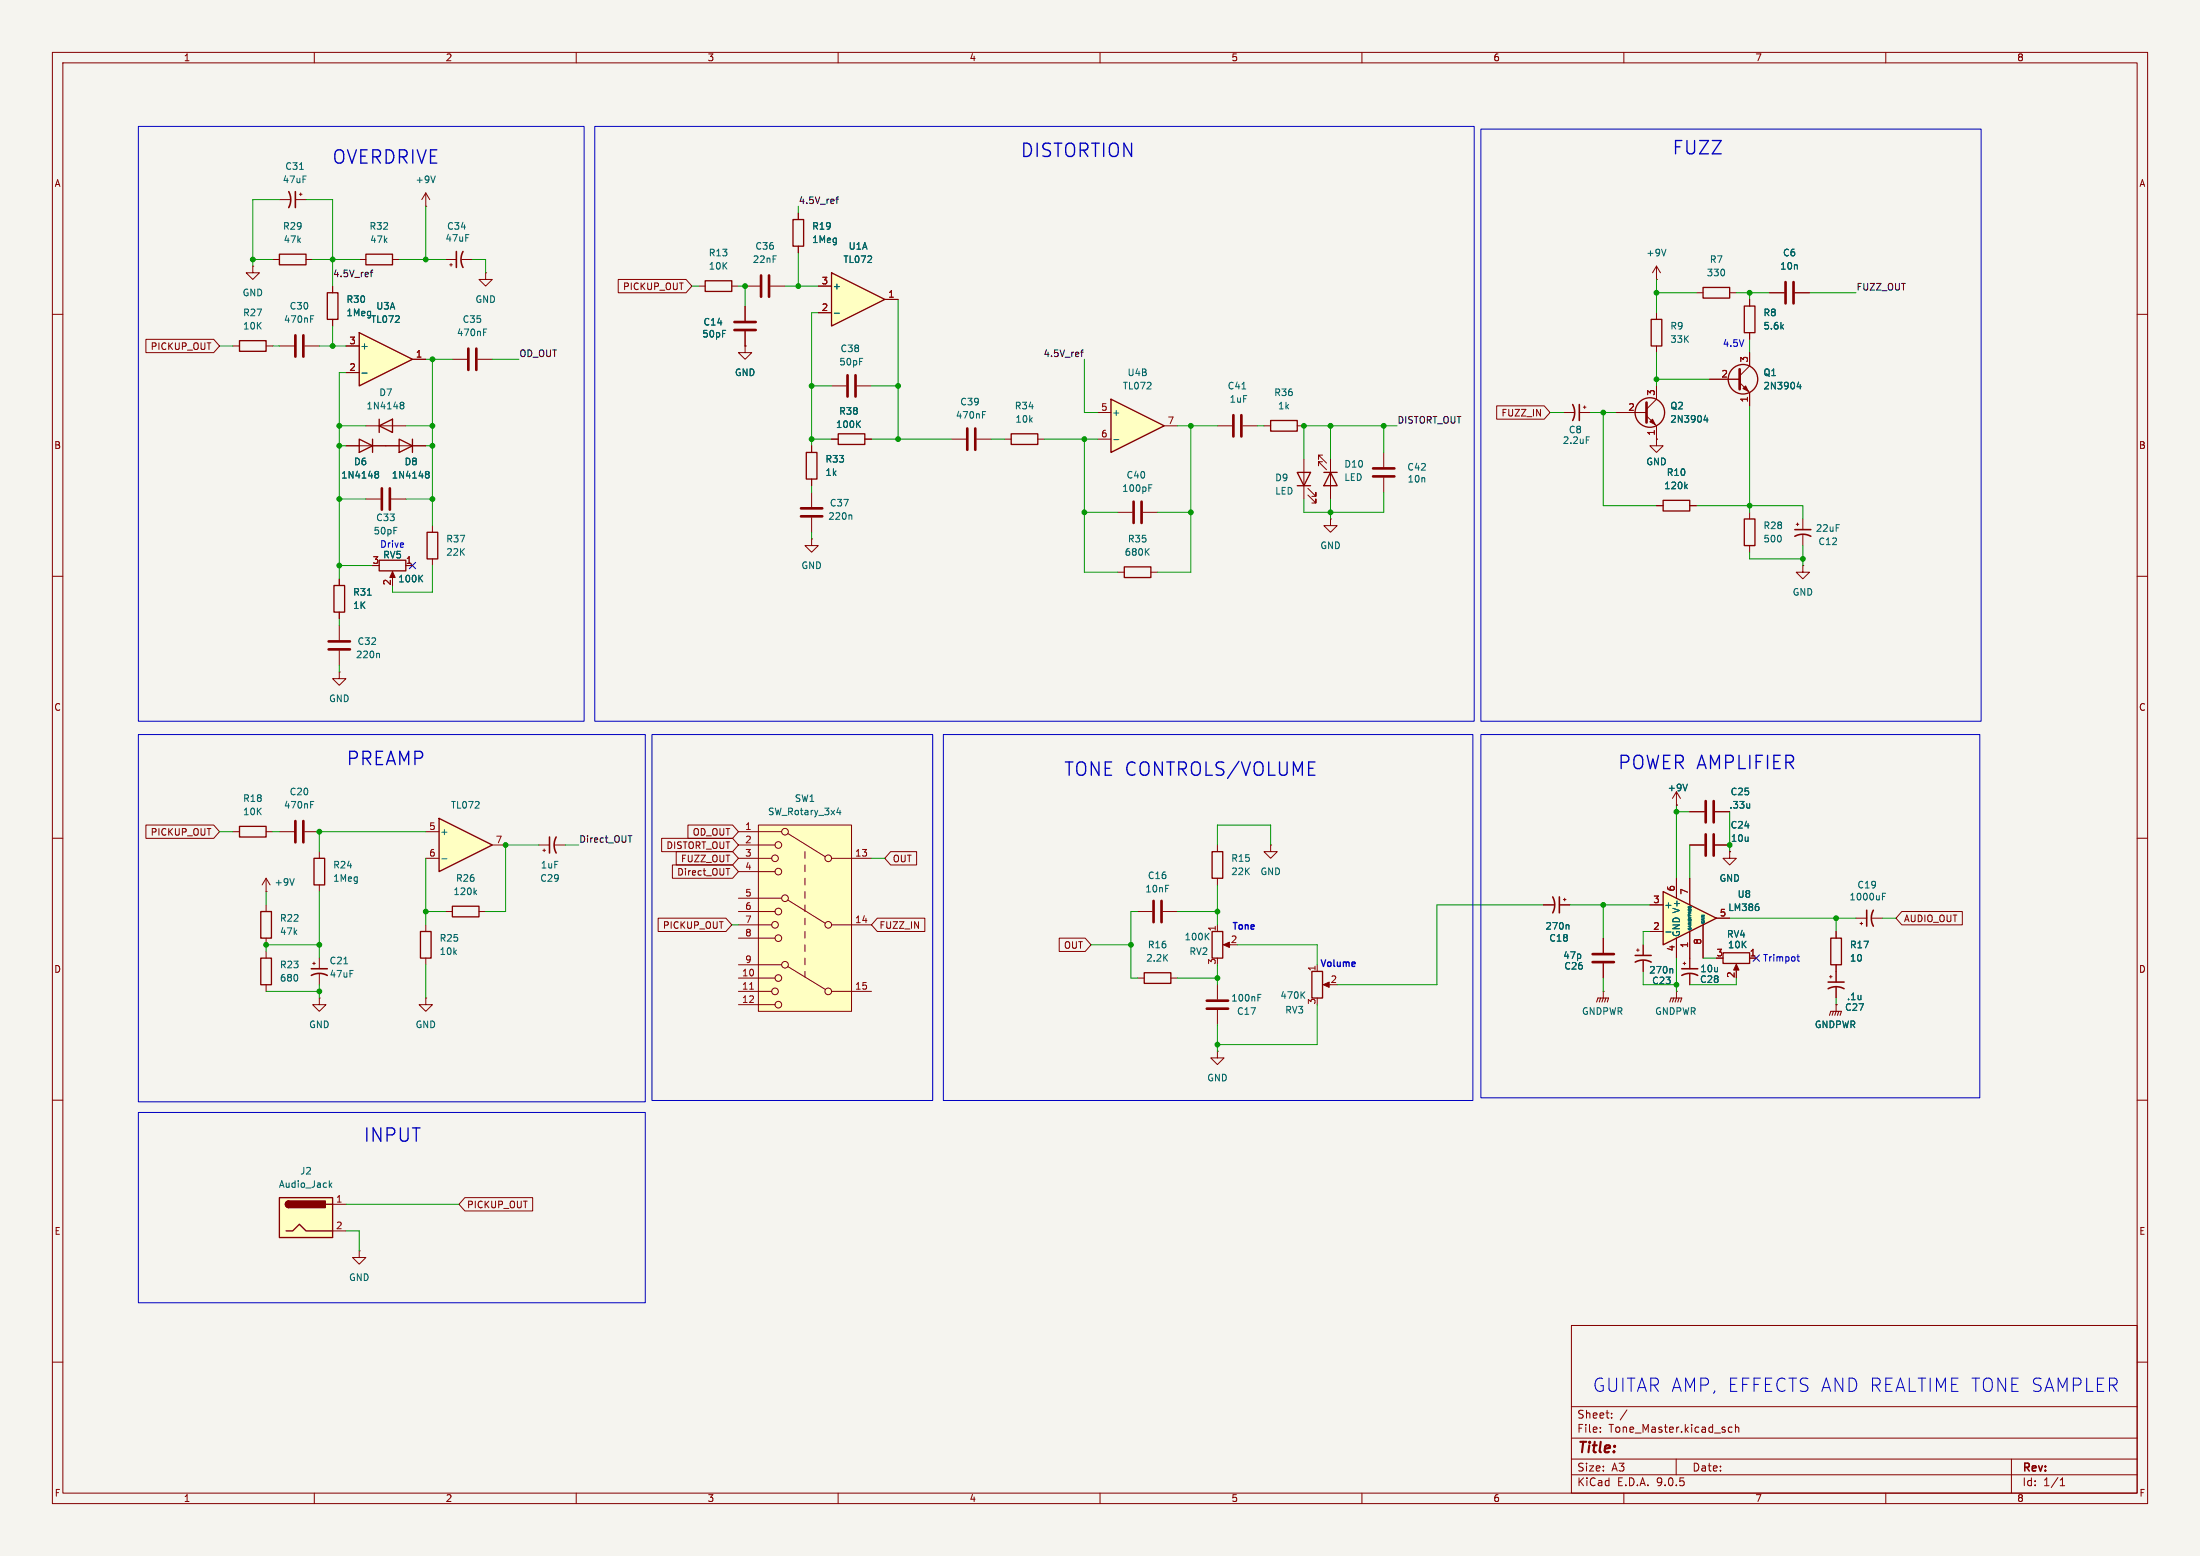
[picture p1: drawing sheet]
<svg xmlns="http://www.w3.org/2000/svg" width="420mm" height="297mm" viewBox="0 0 420 297" stroke-linecap="round" stroke-linejoin="round" font-family="sans-serif">
<path d="M0 0h420v297h-420z" fill="#f5f4ef" stroke="#f5f4ef" stroke-width=".19"/>
<g fill="none" stroke="#840000" stroke-width=".19">
<path d="M10 10h400v277h-400zM12 12h396v273h-396zM60 10v2M110 10v2M160 10v2M210 10v2M260 10v2M310 10v2M360 10v2M10 60h2M44.4 66h1.3M50.8 66h1.3"/>
<path d="M158.7 73.7h2.8M163.6 73.7h2.8M408 60h2M66 85.1h15.3M69.8 95.3h2.8M69.8 81.3h7.7M74.7 95.3h2.8M158.7 83.8h1.3M165.1 83.8h1.3M181.6 83.8h2.8M186.4 83.8h2.8M10 110h2"/>
<path d="M64.8 119.4v2.8M82.5 100.3v1.3M82.5 106.7v1.3M408 110h2M64.8 124.2v2.8M10 160h2M408 160h2M294.6 172.7h2.1M297.7 172.7h2M298.4 171.7h.6M298.7 171.5v.5M306.1 179.1v2.8"/>
<path d="M81.3 190.5v1.3h1.2l-1.2 1.2-1.3-1.2h1.3M81.3 190.5h.1M306.1 189.2h.1M306.1 183.9v2.8M306.1 189.2v1.3M312.4 181.4h.5M312.7 181.1v.5M313.7 180.3v2.1M313.7 183.4v2M320 189.2h.1M320 189.2v1.3M321.3 183.9h.5"/>
<path d="M321.6 183.6v.6M322.6 182.9v2M322.6 185.9v2.1M331.5 184.4v1M334 182.9h1.3M350.5 191.8h.1M350.5 191.8v1.2M10 210h2M408 210h2M300 253h108v32h-108zM10 260h2M300 278.5h108"/>
<path d="M300 274.5h108M300 268.5h108M305.5 273.2v.2M305.5 272.5v.1M307.7 270.5v.2M307.7 269.8v.1M310.6 269.1l-1.3 1.9M320 278.5v3M330.7 272.5l-.5-.1-.3 .3 .2 .6h.6M331.3 272.5l.2-.1 .4 .1v.9M331.3 271.9v1.5M384 278.5v6.5"/>
<path d="M408 260h2M60 285v2M110 285v2M160 285v2M210 285v2M260 285v2M300 281.5h108M310 285v2M360 285v2M393.3 283.6h.9M393.3 282.5l.4-.4v1.5"/>
</g>
<path d="M304.8 191.3l.3-.8h2l-.3 .8M305.6 190.5l-.3 .8M306.1 190.5l-.3 .8M306.6 190.5l-.3 .8M318.8 191.3l.2-.8h2.1l-.3 .8M319.5 190.5l-.2 .8M320 190.5l-.2 .8M320.5 190.5l-.2 .8M349.2 193.8l.3-.8h2l-.2 .8M350 193l-.2 .8M350.5 193l-.2 .8M351 193l-.2 .8" fill="none" stroke="#840000" stroke-width=".2"/>
<path d="M161.8 71.6v4.1M163.3 71.6v4.1M72.9 93.2v4.1M74.4 93.2v4.1M184.7 81.8v4.1M186.2 81.8v4.1M62.7 124h4.1M62.7 122.4h4.1M304 183.6h4.1M304 182.1h4.1" fill="none" stroke="#840000" stroke-width=".51"/>
<path d="M45.7 65h5.1v2.1h-5.1zM68.6 83.8l2.5 1.3-2.5 1.3zM71.1 83.8v2.6M72.4 81.3l2.5-1.3v2.6zM72.4 80v2.6M76.2 83.8l2.5 1.3-2.5 1.3zM78.7 83.8v2.6M160 82.8h5.1v2h-5.1zM81.5 101.6h2.1v5.1h-2.1zM328.9 181.9h5.1v2h-5.1z" fill="none" stroke="#840000" stroke-width=".25"/>
<g fill="none" stroke="#006464" stroke-width=".19">
<path d="M76.5 77.3h.1M76.5 76.8h.4l.1 .1 .1 .2-.2 .2M76.6 77.3h.3M76.6 77.3l-.1 .1M76.9 77.3l.2 .3-.1 .3-.1 .1h-.4M187.6 79.2h.4M187.6 78.6h.6M71.7 90.5h.1M71.7 90h.3l.2 .1 .1 .2-.3 .2M71.8 90.5h.2M71.8 90.5l-.1 .1M72 90.5l.3 .3-.1 .3-.2 .2-.3-.1"/>
<path d="M81.3 90h.4l.2 .1v.2l-.2 .2M81.3 90.5h.1M81.4 90.5h.3M81.4 90.5l-.1 .1M81.7 90.5l.2 .3v.3l-.2 .2-.4-.1M163.7 80.9l.6 .7M164.3 80.3l-.8 .8M72.3 124.7l.1 .2v.6M299.3 176.5l.2 .2v.7M319.2 184.9l.1 .2v.6"/>
</g>
<path d="M331.5 184l.5 1.2h-1z" fill="#840000" stroke="#840000" stroke-width=".19"/>
<path d="M296.4 171.2a3.2 3.2 0 0 1 0 3M297.7 171.2v3M312.2 183.6a3.2 3.2 0 0 1 3 0M312.2 182.4h3M321.1 186.2a3.2 3.2 0 0 1 3 0M321.1 184.9h3" fill="none" stroke="#840000" stroke-width=".3"/>
<path d="M212.1 76.2l10.1 5.1-10.1 5.1z" fill="#ffffc2"/>
<path d="M212.1 76.2l10.1 5.1-10.1 5.1zM193 82.8h5.1v2h-5.1z" fill="none" stroke="#840000" stroke-width=".25"/>
<path d="M209.5 78.7h2.6M191.8 83.8h1.2M198.1 83.8h1.3M209.5 83.8h2.6M222.2 81.3h2.6M322.6 161.3h2.8M327.4 161.3h2.8M330.2 162.6v1.2h1.3l-1.3 1.3-1.3-1.3h1.3M330.2 162.6h.1" fill="none" stroke="#840000" stroke-width=".19"/>
<path d="M212.6 83.9h1" fill="none" stroke="#006464" stroke-width=".19"/>
<path d="M325.6 159.3v4M327.2 159.3v4" fill="none" stroke="#840000" stroke-width=".51"/>
<path d="M317.5 170.2l10.2 5.1-10.2 5z" fill="#ffffc2"/>
<path d="M134.6 53.6h5.1v2h-5.1zM242.6 80.3h5v2h-5zM214.6 108.2h5.1v2h-5.1zM317.5 170.2l10.2 5.1-10.2 5z" fill="none" stroke="#840000" stroke-width=".25"/>
<g fill="none" stroke="#840000" stroke-width=".19">
<path d="M133.3 54.6h1.3M139.7 54.6h1.3M213.4 97.8h2.8M218.2 97.8h2.8M241.3 81.3h1.3M247.6 81.3h1.3M213.4 109.2h1.2M219.7 109.2h1.3M315 172.7h2.5M315 177.8h2.5M320 167.6v3.9M320 179.1v3.8"/>
<path d="M322.6 167.6v5.1M322.6 177.8v5.1M325.1 176.5v6.4M327.7 175.3h2.5M232.4 200.7v1.2h1.3l-1.3 1.3-1.3-1.3h1.3M232.4 200.7h.1"/>
</g>
<path d="M219.3 93.1h.4M219.3 92.5h.6M218.8 105.3l.6 .7M219.4 104.7l-.7 .7M318 177.9h1M335.7 173.1v.6" fill="none" stroke="#006464" stroke-width=".19"/>
<path d="M216.4 95.8v4M217.9 95.8v4" fill="none" stroke="#840000" stroke-width=".51"/>
<path d="M83.8 156.2l10.2 5.1-10.2 5.1z" fill="#ffffc2"/>
<path d="M83.8 156.2l10.2 5.1-10.2 5.1z" fill="none" stroke="#840000" stroke-width=".25"/>
<path d="M86.4 68.6h2.8M91.2 68.6h2.8M81.3 158.8h2.5M81.3 163.8h2.5M94 161.3h2.5M102.9 161.3h2M103.6 162.3h.5M103.9 162.1v.5M105.9 161.3h2" fill="none" stroke="#840000" stroke-width=".19"/>
<path d="M92.3 63.4h.4M92.3 62.8h.6M84.3 163.9h1" fill="none" stroke="#006464" stroke-width=".19"/>
<path d="M104.9 159.8v3M106.2 159.8a3.2 3.2 0 0 0 0 3" fill="none" stroke="#840000" stroke-width=".3"/>
<path d="M89.4 66.5v4.1M90.9 66.5v4.1" fill="none" stroke="#840000" stroke-width=".51"/>
<path d="M68.6 63.5l10.1 5.1-10.1 5.1z" fill="#ffffc2"/>
<path d="M68.6 63.5l10.1 5.1-10.1 5.1zM153.9 86.4h2.1v5h-2.1zM252.7 90.2h2.6M254 90.2l1.3 2.5h-2.6zM63.8 111.8h2v5h-2zM72.4 106.9h5.1v2.1h-5.1zM218.4 185.7h5.1v2h-5.1zM250.4 185.4h2.1v5.1h-2.1z" fill="none" stroke="#840000" stroke-width=".25"/>
<g fill="none" stroke="#840000" stroke-width=".19">
<path d="M48.3 50.8v1.3h1.2l-1.2 1.2-1.3-1.2h1.3M48.3 50.8h.1M142.2 58.4v2.8M142.2 54.6h2.8M147.1 54.6h2.8M66 66h2.6M66 71.1h2.6M78.7 68.6h2.6M142.2 66v1.3h1.3l-1.3 1.3-1.2-1.3h1.2M142.2 66h.1M142.2 63.2v2.8M154.9 85.1v1.3"/>
<path d="M154.9 91.4v1.3M154.9 94v2.8M154.9 98.8v2.8M252.5 86.9h-.8v.7v-.7l1.5 1.5M252.5 88.1h-.8v.8v-.8l1.5 1.6M254 87.6v7.7M64.8 110.5v1.3M64.8 116.8v1.3M74.9 109.5v1M77.5 108h1.2M154.9 102.9v1.2h1.3l-1.3 1.3-1.2-1.3h1.2M154.9 102.9h.1"/>
<path d="M64.8 128.3v1.2h1.2l-1.2 1.3-1.3-1.3h1.3M64.8 128.3h.1M217.2 174h2.8M222 174h2.8M242.6 161.3v1.3h1.2l-1.2 1.2-1.3-1.2h1.3M242.6 161.3h.1M217.2 186.7h1.2M223.5 186.7h1.3M232.4 188v2.8M232.4 192.8v2.8M253 188h1"/>
</g>
<path d="M69.1 71.2h1M162.4 98.3l.2 .2v.6M70.1 113.6h.8M80.1 110.3l.6 .8M80.7 109.8l-.7 .7M240.1 190.4h.5M240.1 189.8h.6M248.6 189.8l.5 .8M249.1 189.3l-.7 .7" fill="none" stroke="#006464" stroke-width=".19"/>
<path d="M145.3 52.6v4M146.8 52.6v4M140.2 61.5h4.1M140.2 63h4.1M152.9 97h4.1M152.9 98.6h4.1M220.2 172v4M221.7 172v4M230.4 192.5h4M230.4 191h4" fill="none" stroke="#840000" stroke-width=".51"/>
<g fill="#840000" stroke="#840000" stroke-width=".19">
<path d="M74.9 109.1l.5 1.1h-1z"/>
<path d="M252.6 188l1.1-.5v1z"/>
</g>
<path d="M158.7 52.1l10.2 5.1-10.2 5z" fill="#ffffc2"/>
<path d="M69.8 48.5h5.1v2h-5.1zM151.4 41.9h2v5.1h-2zM158.7 52.1l10.2 5.1-10.2 5zM231.4 177.8h2v5.1h-2zM231.4 162.6h2v5h-2z" fill="none" stroke="#840000" stroke-width=".25"/>
<g fill="none" stroke="#840000" stroke-width=".19">
<path d="M81.3 39.4h.1M81.3 36.8l-.8 1.3M81.3 36.8l.7 1.3M81.3 36.8v2.6M68.6 49.5h1.2M74.9 49.5h1.3M152.4 40.6v1.3M152.4 47v1.3M156.2 54.6h2.5M156.2 59.7h2.5M168.9 57.2h2.5M320 153.7h.1"/>
<path d="M320 151.1l-.7 1.3M320 151.1l.8 1.3M320 151.1v2.6M232.4 161.3v1.3M232.4 167.6v1.3M232.4 176.5v1.3M61 190.5v1.3h1.2l-1.2 1.2-1.3-1.2h1.3M61 190.5h.1M233.9 180.3h1"/>
</g>
<path d="M83.1 33.6l-.4 1.3M159.3 59.8h.9M322.1 149.7l-.4 1.2M230.3 178.7l.5 .7M230.8 178.1l-.7 .8" fill="none" stroke="#006464" stroke-width=".19"/>
<path d="M233.6 180.3l1.1-.5v1z" fill="#840000" stroke="#840000" stroke-width=".19"/>
<path d="M144.8 157.5h17.8v35.5h-17.8z" fill="#ffffc2"/>
<g fill="none" stroke="#840000" stroke-width=".19">
<path d="M52.1 49.5h1.2M58.4 49.5h1.3M316.2 59.7v1.3M337.8 55.9h2.8M342.6 55.9h2.8M53.3 66h2.8M58.2 66h2.8M308.6 78.7h5.7M314.3 79.4l1.9 1.9v2.5M316.2 66v1.3M316.2 73.7v2.5l-1.9 1.9M254 99.1v1.2h1.3l-1.3 1.3-1.3-1.3h1.3"/>
<path d="M254 99.1h.1M264.2 86.4v2.8M264.2 91.2v2.8M343.2 99.8v.5M344.2 99.1v2M342.9 100.1h.5M344.2 108v1.2h1.2l-1.2 1.3-1.3-1.3h1.3M344.2 108h.1M344.2 102.1v2M44.4 158.8h1.3M50.8 158.8h1.3M53.3 158.8h2.8"/>
<path d="M58.2 158.8h2.8M141 158.8h8.2M144.8 157.5h17.8v35.5h-17.8zM150.4 159.1l7.1 4.4M50.8 170.2h.1M50.8 167.6v2.6M50.8 172.7v1.3M50.8 179.1v1.2M50.8 167.6l-.8 1.3M50.8 167.6l.8 1.3M61 162.6v1.2M61 168.9v1.3"/>
<path d="M81.3 176.5v1.3M85.1 174h1.3M91.4 174h1.3M141 171.5h8.2M141 161.3h7M141 166.4h7M141 174h7M141 179.1h7M141 163.8h6.3M141 176.5h6.3M150.4 171.8l7.1 4.4M153.7 162.6v1.2"/>
<path d="M153.7 165.1v1.3M153.7 167.6v1.3M153.7 170.2v1.3M153.7 172.7v1.3M153.7 175.3v1.2M153.7 177.8v1.3M158.7 163.8h7.7M158.7 176.5h7.7M350.5 177.8v1.3M354.3 175.3h2.1M355.1 176.3h.5M355.3 176v.5"/>
<path d="M357.4 175.3h2M50.8 181.6v1.3M50.8 188v1.2M59.7 183.9h.5M59.9 183.6v.6M61 182.9v2M61 185.9v2.1M81.3 182.9v1.3M141 184.2h8.2M141 186.7h7M141 191.8h7M141 189.2h6.3"/>
<path d="M150.4 184.5l7.2 4.4M153.7 180.3v1.3M153.7 182.9v1.3M153.7 185.4v1.1M158.7 189.2h7.7M349.2 186.4h.6M349.5 186.2v.5M350.5 184.2v3.3M350.5 188.5v2"/>
<circle cx="149.9" cy="158.7" r=".63"/>
<circle cx="148" cy="163.8" r=".63"/>
<circle cx="148" cy="176.5" r=".63"/>
<circle cx="148.6" cy="161.3" r=".63"/>
<circle cx="148.6" cy="174" r=".63"/>
<circle cx="148.6" cy="166.4" r=".63"/>
<circle cx="148.6" cy="179.1" r=".63"/>
<circle cx="149.9" cy="171.4" r=".63"/>
<circle cx="158.1" cy="163.8" r=".63"/>
<circle cx="158.1" cy="176.5" r=".63"/>
<circle cx="148" cy="189.2" r=".63"/>
<circle cx="148.6" cy="186.7" r=".63"/>
<circle cx="148.6" cy="191.8" r=".63"/>
<circle cx="149.9" cy="184.1" r=".63"/>
<circle cx="158.1" cy="189.2" r=".63"/>
</g>
<path d="M143.1 188.8h.7" fill="none" stroke="#a90000" stroke-width=".19"/>
<g fill="none" stroke="#006464" stroke-width=".19">
<path d="M59.3 60.9h.4M59.3 60.3h.6M325.6 79.3l-.3 .9h.8M325.9 79.7v.9M59.3 153.6h.4M59.3 153h.6M160.1 154.2l-.4 .9h.8M160.4 154.7v.8M56.2 167.7l-.5 1.3M90.6 170.3l.4 .5M91 169.9l-.5 .5M359.4 171.1h.4"/>
<path d="M359.4 170.5h.6M65.6 184h.8"/>
</g>
<g fill="none" stroke="#840000" stroke-width=".25">
<path d="M53.3 48.5h5.1v2h-5.1zM315.2 61h2v5h-2zM45.7 157.7h5.1v2.1h-5.1zM49.8 174h2v5.1h-2zM59.9 163.8h2.1v5.1h-2.1zM80.3 177.8h2v5.1h-2zM86.4 173h5v2h-5zM349.5 179.1h2v5.1h-2zM49.8 182.9h2v5.1h-2z"/>
<circle cx="315" cy="78.7" r="2.82"/>
</g>
<path d="M340.9 53.8v4.1M342.4 53.8v4.1M56.4 64v4.1M57.9 64v4.1M314.3 76.8v3.8M262.1 89.4h4.1M262.1 90.9h4.1M56.4 156.7v4.1M57.9 156.7v4.1" fill="none" stroke="#840000" stroke-width=".51"/>
<path d="M342.6 102.4a3.2 3.2 0 0 1 3.1 0M342.6 101.1h3.1M356.4 173.7v3.1M357.6 173.7a3.2 3.2 0 0 0 0 3.1M59.4 186.2a3.2 3.2 0 0 1 3.1 0M59.4 184.9h3.1M349 188.7a3.2 3.2 0 0 1 3 0M349 187.5h3" fill="none" stroke="#840000" stroke-width=".3"/>
<path d="M315 80.5l.5-.5 .5 1z" fill="#840000" stroke="#840000" stroke-width=".19"/>
<path d="M53.3 228.6h10.2v7.6h-10.2z" fill="#ffffc2"/>
<g fill="none" stroke="#840000" stroke-width=".25">
<path d="M62.5 55.9h2v5.1h-2zM325.1 54.9h5.1v2h-5.1zM333 58.4h2v5.1h-2zM247.6 90.2h2.6l-1.3 2.5zM247.6 92.7h2.6M317.5 95.5h5.1v2h-5.1zM333 99.1h2v5h-2zM53.3 228.6h10.2v7.6h-10.2zM54.6 234.9h1.3l1.2-1.2 1.3 1.2h5.1M55.1 229.2a.64 .64 0 0 0-.6 .7 .64 .64 0 0 0 .6 .6M62.2 229.9h1.3"/>
<circle cx="332.7" cy="72.4" r="2.82"/>
</g>
<g fill="#840000" stroke="#840000" stroke-width=".25">
<path d="M54.7 229.4l.4-.2v1.3a.63 .63 0 0 1-.6-.4 .63 .63 0 0 1 .2-.7z"/>
<path d="M55.1 229.2h7v1.3h-7z"/>
</g>
<g fill="none" stroke="#840000" stroke-width=".19">
<path d="M53.3 38.1h2.1M56.4 38.1h2M57.1 37.1h.6M57.4 36.8v.5M63.5 54.6v1.3M85.1 49.5h2M85.9 50.5h.5M86.1 50.3v.5M88.1 49.5h2.1M92.7 52.1v1.2h1.3l-1.3 1.3-1.3-1.3h1.3M92.7 52.1h.1M118 53.3h13l1.1 1.3-1.1 1.3h-13z"/>
<path d="M142.2 58.4v2.8M152.4 40.6v1.3M152.4 47v1.3M156.2 54.6h2.5M156.2 59.7h2.5M168.9 57.2h2.5M316.2 53.3h.1M316.2 50.8l-.7 1.3M316.2 50.8l.8 1.3M316.2 50.8v2.5M323.8 55.9h1.3M330.2 55.9h1.3"/>
<path d="M334 57.2v1.2M337.8 55.9h2.8M342.6 55.9h2.8M27.9 64.8h12.9l1.1 1.2-1.1 1.3h-12.9zM63.5 61v1.2M66 66h2.6M66 71.1h2.6M78.7 68.6h2.6M142.2 66h.1M142.2 63.2v2.8M285.7 77.5h9.1l1.1 1.2-1.1 1.3h-9.1zM298.4 78.7h2.1"/>
<path d="M301.5 78.7h2M302.3 77.7h.5M302.5 77.5v.5M308.6 78.7h5.7M316.2 73.7v2.5M326.4 72.4h5.7M332.1 73l1.9 1.9v2.6M334 63.5v1.3M334 67.3v2.6l-1.9 1.9M66 85.1h2.6M71.1 85.1h5.1M78.7 85.1h2.6"/>
<path d="M154.9 85.1v1.3M154.9 91.4v1.3M158.7 83.8h1.3M165.1 83.8h1.3M232.4 81.3h2.8M237.2 81.3h2.8M248.9 87.6v7.7M249.7 94.5l1.5 1.5v-.7v.7h-.8M249.7 93.2l1.5 1.5v-.7v.7h-.8M316.2 83.8v1.3h1.3l-1.3 1.3-1.2-1.3h1.2M316.2 83.8h.1M316.2 81.3v2.5"/>
<path d="M316.2 96.5h1.3M322.6 96.5h1.2M334 97.8v1.3M64.8 110.5v1.3M64.8 116.8v1.3M77.5 108h1.2M334 104.1v1.3M27.9 157.5h12.9l1.1 1.3-1.1 1.2h-12.9zM131.3 157.5h8.6l1.1 1.3-1.1 1.2h-8.6zM320 153.7h.1M322.6 154.9h2.8M327.4 154.9h2.8"/>
<path d="M125.6 175.3h13l1.1 1.2-1.1 1.3h-13zM126.3 160h13.6l1.1 1.3-1.1 1.3h-13.6zM128.4 165.1h11.5l1.1 1.3-1.1 1.2h-11.5zM129.1 162.6h10.8l1.1 1.2-1.1 1.3h-10.8zM138.6 165.8h.7M167.5 175.3h9.1v2.5h-9.1l-1.1-1.3zM170 162.6h5v2.5h-5l-1.1-1.3zM202.2 179.1h5l1.1 1.2-1.1 1.3h-5zM294.6 172.7h2.1M297.7 172.7h2M306.1 179.1v2.8M315 172.7h2.5"/>
<path d="M315 177.8h2.5M320 167.6v3.9M320 179.1v3.8M322.6 167.6v5.1M322.6 177.8v7.1M322.6 161.3h2.8M325.1 176.5v6.4M327.4 161.3h2.8M327.7 175.3h2.5M330.2 162.6h.1M350.5 177.8v1.3M363.1 174h11.5v2.5h-11.5l-1.2-1.2z"/>
<path d="M306.1 183.9v2.8M313.7 180.3v2.1M313.7 183.4v2M322.6 185.9v2.1M334 182.9h1.3M350.5 191.8h.1M350.5 184.2v3.3M350.5 188.5v2M63.5 229.9h2.5M63.5 234.9h2.5M68.6 238.8v1.2h1.2l-1.2 1.3-1.3-1.3h1.3M68.6 238.8h.1"/>
<path d="M88.7 228.6h13v2.5h-13l-1.1-1.2z"/>
</g>
<g fill="none" stroke="#006464" stroke-width=".19">
<path d="M57.2 32.3h.7M159.3 59.8h.9M318 47.6l-.4 1.2M69.1 71.2h1M237.1 74.2h.7M325.6 79.3l-.3 .9h.8M325.9 79.7v.9M343.4 72.9l-.3 .9h.8M343.7 73.4v.8M71.7 90.5h.1M71.7 90h.3l.2 .1 .1 .2-.3 .2M71.8 90.5h.2"/>
<path d="M71.8 90.5l-.1 .1M72 90.5l.3 .3-.1 .3-.2 .2-.3-.1M81.3 90h.4l.2 .1v.2l-.2 .2M81.3 90.5h.1M81.4 90.5h.3M81.4 90.5l-.1 .1M81.7 90.5l.2 .3v.3l-.2 .2-.4-.1M163.7 80.9l.6 .7M164.3 80.3l-.8 .8M302.8 83.4h.6M321.8 92.8l.3 .5M322.1 92.4l-.5 .5"/>
<path d="M70.1 113.6h.8M80.1 110.3l.6 .8M80.7 109.8l-.7 .7M322.1 149.7l-.4 1.2M334 153.4v.8M334 154.1v.1M299.3 176.5l.2 .2v.7M318 177.9h1M335.7 173.1v.6M319.2 184.9l.1 .2v.6M63 226.2l.3 .4M63.3 225.8l-.4 .5"/>
</g>
<path d="M55.1 36.6a3.2 3.2 0 0 1 0 3M56.4 36.6v3M87.1 48v3.1M88.4 48a3.2 3.2 0 0 0 0 3.1M300.2 77.2a3.2 3.2 0 0 1 0 3.1M301.5 77.2v3.1" fill="none" stroke="#840000" stroke-width=".3"/>
<path d="M235.5 79.2v4.1M237 79.2v4.1M332.1 70.5v3.8M325.6 152.9v4.1M327.2 152.9v4.1" fill="none" stroke="#840000" stroke-width=".51"/>
<path d="M332.7 74.2l.5-.5 .6 1z" fill="#840000" stroke="#840000" stroke-width=".19"/>
<path d="M159.6 38h.5M160.1 37.6l-.3 .2v1.1M70.7 52h.5M71.2 51.6l-.3 .1v1.1M206.3 67.2h.5M206.8 66.8l-.3 .2v1.1M119.9 159.5h.7" fill="none" stroke="#0f0f0f" stroke-width=".19"/>
<g fill="none" stroke="#009600" stroke-width=".19">
<path d="M53.3 38.1h-5v12.7M58.4 38.1h5.1v16.5M81.3 39.4v10.1M152.4 39.4v1.2M48.3 49.5h3.8M59.7 49.5h8.9M76.2 49.5h8.9M90.2 49.5h2.5v2.6M132.1 54.6h1.2M141 54.6h1.2v3.8M149.9 54.6h6.3M152.4 48.3v6.3"/>
<path d="M156.2 59.7h-1.3v25.4M171.4 57.2v26.6M316.2 55.9h7.6M316.2 53.3v6.4M331.5 55.9h6.3M334 55.9v1.3M345.4 55.9h8.9M41.9 66h2.5M52.1 66h1.2M61 66h5M63.5 62.2v3.8M66 71.1h-1.2v39.4"/>
<path d="M81.3 68.6h5.1M82.5 68.6v31.7M94 68.6h5.1M154.9 73.7h3.8M166.4 73.7h5M207 68.6v10.1h2.5M295.9 78.7h2.5M303.5 78.7h5.1M306.1 78.7v17.8h10.1M316.2 72.4h10.2M316.2 67.3v6.4M334 64.8v2.5"/>
<path d="M334 77.5v20.3M64.8 81.3h5M64.8 85.1h1.2M64.8 95.3h5M77.5 81.3h5M77.5 95.3h5M81.3 85.1h1.2M154.9 83.8h3.8M154.9 92.7v1.3M166.4 83.8h15.2M189.2 83.8h2.6M199.4 83.8h10.1"/>
<path d="M207 97.8h6.4M207 83.8v25.4h6.4M221 97.8h6.3M224.8 81.3h7.6M227.3 81.3v27.9h-6.3M240 81.3h1.3M254 81.3v6.3M254 95.3v3.8M264.2 94v3.8h-15.3v-2.5M264.2 81.3v5.1M266.7 81.3h-17.8v6.3M323.8 96.5h20.4v2.6"/>
<path d="M64.8 118.1v1.3M64.8 108h6.3M82.5 108v5h-7.6v-1.2M154.9 101.6v1.3M334 105.4v1.3h10.2M344.2 104.1v3.9M64.8 127v1.3M41.9 158.8h2.5M52.1 158.8h1.2M81.3 158.8h-20.3v3.8M320 153.7v13.9M320 154.9h2.6"/>
<path d="M330.2 154.9v7.7M50.8 170.2v2.5M61 170.2v12.7M81.3 174h3.8M81.3 163.8v12.7M102.9 161.3h-6.4v12.7h-3.8M107.9 161.3h2.6M139.7 176.5h1.3M166.4 163.8h2.5M217.2 174h-1.3v12.7h1.3M224.8 174h7.6M232.4 161.3v-3.8h10.2v3.8"/>
<path d="M232.4 168.9v7.6M294.6 172.7h-20.3v15.3h-19M299.7 172.7h15.3M306.1 172.7v6.4M315 177.8h-1.3v2.5M322.6 161.3v6.3M330.2 175.3h24.1M350.5 175.3v2.5M359.4 175.3h2.5M50.8 189.2h10.2M61 180.3h-10.2v1.3M61 188v2.5"/>
<path d="M81.3 184.2v6.3M208.3 180.3h7.6M224.8 186.7h7.6M232.4 184.2v3.8M232.4 195.6v5.1M236.2 180.3h15.3v3.9M251.5 191.8v7.6h-19.1M306.1 186.7v2.5M313.7 185.4v2.6h6.3M320 182.9v6.3M325.1 182.9h2.6M331.5 186.7v1.3h-8.9"/>
<path d="M350.5 190.5v1.3M66 234.9h2.6v3.9M66 229.9h21.6"/>
</g>
<path d="M78.1 107.3l1.2 1.3M79.3 107.3l-1.2 1.3M334.7 182.3l1.2 1.2M335.9 182.3l-1.2 1.2" fill="none" stroke="#000084" stroke-width=".19"/>
<path d="M26.4 24.1h85.1v113.6h-85.1zM113.5 24.1h167.9v113.6h-167.9zM282.7 24.6h95.5v113.1h-95.5zM26.4 140.2h96.8v70.1h-96.8zM124.5 140.2h53.6v69.9h-53.6zM180.1 140.2h101.1v69.9h-101.1zM282.7 140.2h95.3v69.4h-95.3zM343 182.6h.5M343.2 182.2v1.1l.3 .2M26.4 212.3h96.8v36.4h-96.8z" fill="none" stroke="#0000c2" stroke-width=".19"/>
<g fill="#009600" stroke="#009600" stroke-width=".19">
<circle cx="61" cy="158.8" r=".46"/>
<circle cx="50.8" cy="180.3" r=".46"/>
<circle cx="61" cy="189.2" r=".46"/>
<circle cx="81.3" cy="49.5" r=".46"/>
<circle cx="63.5" cy="66" r=".46"/>
<circle cx="63.5" cy="49.5" r=".46"/>
<circle cx="48.3" cy="49.5" r=".46"/>
<circle cx="64.8" cy="108" r=".46"/>
<circle cx="82.5" cy="95.3" r=".46"/>
<circle cx="64.8" cy="95.3" r=".46"/>
<circle cx="64.8" cy="85.1" r=".46"/>
<circle cx="64.8" cy="81.3" r=".46"/>
<circle cx="82.5" cy="85.1" r=".46"/>
<circle cx="82.5" cy="81.3" r=".46"/>
<circle cx="171.4" cy="83.8" r=".46"/>
<circle cx="154.9" cy="83.8" r=".46"/>
<circle cx="154.9" cy="73.7" r=".46"/>
<circle cx="171.4" cy="73.7" r=".46"/>
<circle cx="152.4" cy="54.6" r=".46"/>
<circle cx="142.2" cy="54.6" r=".46"/>
<circle cx="61" cy="180.3" r=".46"/>
<circle cx="96.5" cy="161.3" r=".46"/>
<circle cx="81.3" cy="174" r=".46"/>
<circle cx="82.5" cy="68.6" r=".46"/>
<circle cx="316.2" cy="55.9" r=".46"/>
<circle cx="316.2" cy="72.4" r=".46"/>
<circle cx="334" cy="55.9" r=".46"/>
<circle cx="306.1" cy="172.7" r=".46"/>
<circle cx="330.2" cy="161.3" r=".46"/>
<circle cx="320" cy="154.9" r=".46"/>
<circle cx="232.4" cy="199.4" r=".46"/>
<circle cx="232.4" cy="186.7" r=".46"/>
<circle cx="215.9" cy="180.3" r=".46"/>
<circle cx="232.4" cy="174" r=".46"/>
<circle cx="207" cy="97.8" r=".46"/>
<circle cx="207" cy="83.8" r=".46"/>
<circle cx="227.3" cy="97.8" r=".46"/>
<circle cx="227.3" cy="81.3" r=".46"/>
<circle cx="248.9" cy="81.3" r=".46"/>
<circle cx="334" cy="96.5" r=".46"/>
<circle cx="344.2" cy="106.7" r=".46"/>
<circle cx="306.1" cy="78.7" r=".46"/>
<circle cx="264.2" cy="81.3" r=".46"/>
<circle cx="254" cy="81.3" r=".46"/>
<circle cx="254" cy="97.8" r=".46"/>
<circle cx="320" cy="188" r=".46"/>
<circle cx="350.5" cy="175.3" r=".46"/>
</g>
<g font-size="3.5" fill="#0000c2">
<text x="319.1" y="29.8">FUZZ</text>
<text x="63.3" y="31.6">OVERDRIVE</text>
<text x="194.7" y="30.4">DISTORTION</text>
<text x="66" y="146.4">PREAMP</text>
<text x="203" y="148.5">TONE CONTROLS/VOLUME</text>
<text x="308.8" y="147.2">POWER AMPLIFIER</text>
<text x="69.3" y="218.3">INPUT</text>
<text x="304" y="265.9">GUITAR AMP, EFFECTS AND REALTIME TONE SAMPLER</text>
</g>
<text font-size="2.8" fill="#840000" x="301" y="277.9">Title:</text>
<g font-size="2.1" fill="#840000">
<text x="301" y="273.7">File:</text>
<text x="301" y="271">Sheet:</text>
<text x="307.1" y="273.7">Tone_Master.kicad_sch</text>
<text x="301" y="281.1">Size:</text>
<text x="307.6" y="281.1">A3</text>
<text x="323" y="281.1">Date:</text>
<text x="386" y="281.3">Rev:</text>
<text x="301" y="283.9">KiCad</text>
<text x="308.7" y="283.9">E.D.A.</text>
<text x="316.3" y="283.9">9.0.5</text>
<text x="386" y="283.9">Id:</text>
<text x="390.1" y="283.9">1/1</text>
</g>
<g font-size="1.8" fill="#840000">
<text x="35" y="11.9">1</text>
<text x="85" y="11.9">2</text>
<text x="135" y="11.9">3</text>
<text x="185" y="11.9">4</text>
<text x="235" y="11.9">5</text>
<text x="285" y="11.9">6</text>
<text x="335" y="11.9">7</text>
<text x="385" y="11.9">8</text>
<text x="10.3" y="35.9">A</text>
<text x="408.3" y="35.9">A</text>
<text x="118.8" y="55.6">PICKUP_OUT</text>
<text x="28.7" y="67">PICKUP_OUT</text>
<text x="286.5" y="79.7">FUZZ_IN</text>
<text x="10.3" y="85.9">B</text>
<text x="408.2" y="85.9">B</text>
<text x="10.3" y="135.9">C</text>
<text x="408.2" y="135.9">C</text>
<text x="28.7" y="159.7">PICKUP_OUT</text>
<text x="132.1" y="159.7">OD_OUT</text>
<text x="127.1" y="162.2">DISTORT_OUT</text>
<text x="129.2" y="167.3">Direct_OUT</text>
<text x="129.9" y="164.8">FUZZ_OUT</text>
<text x="170.3" y="164.8">OUT</text>
<text x="126.5" y="177.5">PICKUP_OUT</text>
<text x="167.8" y="177.5">FUZZ_IN</text>
<text x="363.4" y="176.2">AUDIO_OUT</text>
<text x="10.3" y="185.9">D</text>
<text x="203" y="181.3">OUT</text>
<text x="408.2" y="185.9">D</text>
<text x="89.1" y="230.8">PICKUP_OUT</text>
<text x="10.3" y="235.9">E</text>
<text x="408.3" y="235.9">E</text>
<text x="10.3" y="285.9">F</text>
<text x="35" y="286.9">1</text>
<text x="85" y="286.9">2</text>
<text x="135" y="286.9">3</text>
<text x="185" y="286.9">4</text>
<text x="235" y="286.9">5</text>
<text x="285" y="286.9">6</text>
<text x="335" y="286.9">7</text>
<text x="385" y="286.9">8</text>
<text x="408.3" y="285.9">F</text>
</g>
<g font-size="1.8" fill="#006464">
<text x="53.9" y="35.2">47uF</text>
<text x="54.4" y="32.6">C31</text>
<text x="79.2" y="35.2">+9V</text>
<text x="53.9" y="44">R29</text>
<text x="54.1" y="46.6">47k</text>
<text x="70.4" y="44">R32</text>
<text x="70.6" y="46.6">47k</text>
<text x="84.9" y="46.3">47uF</text>
<text x="85.3" y="44">C34</text>
<text x="144.1" y="47.9">C36</text>
<text x="154.9" y="46.6">1Meg</text>
<text x="154.9" y="44">R19</text>
<text x="161.9" y="47.9">U1A</text>
<text x="135.2" y="49.1">R13</text>
<text x="135.2" y="51.7">10K</text>
<text x="143.6" y="50.4">22nF</text>
<text x="160.9" y="50.4">TL072</text>
<text x="314.2" y="49.1">+9V</text>
<text x="325.7" y="52.9">330</text>
<text x="326.3" y="50.4">R7</text>
<text x="339.7" y="51.7">10n</text>
<text x="340.3" y="49.1">C6</text>
<text x="46.2" y="56.7">GND</text>
<text x="55.2" y="59.3">C30</text>
<text x="66" y="58">R30</text>
<text x="71.7" y="59.3">U3A</text>
<text x="90.7" y="58">GND</text>
<text x="158.9" y="55.5">+</text>
<text x="46.3" y="60.6">R27</text>
<text x="46.3" y="63.1">10K</text>
<text x="54.1" y="61.8">470nF</text>
<text x="66" y="60.6">1Meg</text>
<text x="70.7" y="61.8">TL072</text>
<text x="87.1" y="64.4">470nF</text>
<text x="88.2" y="61.8">C35</text>
<text x="134" y="64.6">50pF</text>
<text x="134.2" y="62.3">C14</text>
<text x="318.8" y="63.1">R9</text>
<text x="318.8" y="65.6">33K</text>
<text x="336.6" y="60.6">R8</text>
<text x="336.6" y="63.1">5.6k</text>
<text x="68.7" y="66.9">+</text>
<text x="140.2" y="72">GND</text>
<text x="160.1" y="70">50pF</text>
<text x="160.4" y="67.4">C38</text>
<text x="215.2" y="72">U4B</text>
<text x="336.6" y="72">Q1</text>
<text x="72.3" y="75.8">D7</text>
<text x="183.2" y="77.6">C39</text>
<text x="214.3" y="74.5">TL072</text>
<text x="234.3" y="74.5">C41</text>
<text x="234.6" y="77.1">1uF</text>
<text x="243.2" y="75.8">R36</text>
<text x="336.6" y="74.5">2N3904</text>
<text x="69.9" y="78.3">1N4148</text>
<text x="159.5" y="81.9">100K</text>
<text x="160.1" y="79.3">R38</text>
<text x="182.4" y="80.1">470nF</text>
<text x="193.6" y="78.3">R34</text>
<text x="193.8" y="80.9">10k</text>
<text x="212.2" y="79.6">+</text>
<text x="243.9" y="78.3">1k</text>
<text x="299.4" y="82.9">C8</text>
<text x="318.8" y="78.3">Q2</text>
<text x="318.8" y="80.9">2N3904</text>
<text x="67.5" y="89">D6</text>
<text x="77.1" y="89">D8</text>
<text x="157.5" y="88.5">R33</text>
<text x="256.5" y="89.4">D10</text>
<text x="298.3" y="84.9">2.2uF</text>
<text x="314.2" y="89">GND</text>
<text x="65" y="91.5">1N4148</text>
<text x="74.7" y="91.5">1N4148</text>
<text x="157.5" y="91">1k</text>
<text x="214.1" y="94.1">100pF</text>
<text x="215" y="91.5">C40</text>
<text x="243.3" y="92">D9</text>
<text x="243.3" y="94.6">LED</text>
<text x="256.5" y="92">LED</text>
<text x="268.6" y="90">C42</text>
<text x="268.6" y="92.3">10n</text>
<text x="317.6" y="93.6">120k</text>
<text x="318.1" y="91">R10</text>
<text x="71.7" y="99.7">C33</text>
<text x="158" y="99.4">220n</text>
<text x="158.3" y="96.9">C37</text>
<text x="336.6" y="101.2">R28</text>
<text x="346.6" y="101.7">22uF</text>
<text x="71.2" y="102.2">50pF</text>
<text x="73" y="106.8">RV5</text>
<text x="85.1" y="103.7">R37</text>
<text x="85.1" y="106.3">22K</text>
<text x="214.6" y="106.3">680K</text>
<text x="215.2" y="103.7">R35</text>
<text x="252" y="105">GND</text>
<text x="336.6" y="103.7">500</text>
<text x="347" y="104.2">C12</text>
<text x="67.3" y="113.9">R31</text>
<text x="75.9" y="111.4">100K</text>
<text x="152.9" y="108.8">GND</text>
<text x="342.1" y="113.9">GND</text>
<text x="67.3" y="116.4">1K</text>
<text x="67.9" y="125.8">220n</text>
<text x="68.2" y="123.3">C32</text>
<text x="62.7" y="134.2">GND</text>
<text x="46.3" y="153.3">R18</text>
<text x="46.3" y="155.8">10K</text>
<text x="54.1" y="154.5">470nF</text>
<text x="55.2" y="152">C20</text>
<text x="86" y="154.5">TL072</text>
<text x="146.5" y="155.8">SW_Rotary_3x4</text>
<text x="151.6" y="153.3">SW1</text>
<text x="318.3" y="151.2">+9V</text>
<text x="330" y="154.5">.33u</text>
<text x="330.3" y="152">C25</text>
<text x="83.9" y="159.6">+</text>
<text x="330.3" y="158.3">C24</text>
<text x="330.3" y="160.9">10u</text>
<text x="63.5" y="166">R24</text>
<text x="103.2" y="166">1uF</text>
<text x="219" y="168">C16</text>
<text x="235" y="164.7">R15</text>
<text x="235" y="167.2">22K</text>
<text x="240.5" y="167.2">GND</text>
<text x="52.3" y="169.3">+9V</text>
<text x="63.5" y="168.5">1Meg</text>
<text x="86.5" y="171">120k</text>
<text x="87" y="168.5">R26</text>
<text x="103" y="168.5">C29</text>
<text x="218.6" y="170.5">10nF</text>
<text x="317.6" y="173.6">+</text>
<text x="328.2" y="168.5">GND</text>
<text x="331.6" y="171.6">U8</text>
<text x="353" y="172.1">1000uF</text>
<text x="354.5" y="169.8">C19</text>
<text x="53.3" y="178.7">47k</text>
<text x="53.3" y="176.1">R22</text>
<text x="83.8" y="179.9">R25</text>
<text x="226" y="179.7">100K</text>
<text x="294.9" y="177.6">270n</text>
<text x="295.7" y="179.9">C18</text>
<text x="320.9" y="178.9" transform="rotate(-90 320.9 178.9)">GND V+</text>
<text x="329.6" y="179.2">RV4</text>
<text x="329.8" y="174.1">LM386</text>
<text x="53.3" y="185">R23</text>
<text x="62.8" y="184.3">C21</text>
<text x="83.8" y="182.5">10k</text>
<text x="218.7" y="183.7">2.2K</text>
<text x="219" y="181.2">R16</text>
<text x="227" y="182.5">RV2</text>
<text x="298.3" y="183.2">47p</text>
<text x="298.5" y="185.3">C26</text>
<text x="324.5" y="185.8">10u</text>
<text x="329.8" y="181.2">10K</text>
<text x="353.1" y="181.2">R17</text>
<text x="353.1" y="183.7">10</text>
<text x="53.3" y="187.6">680</text>
<text x="62.8" y="186.8">47uF</text>
<text x="235" y="191.4">100nF</text>
<text x="244.3" y="190.9">470K</text>
<text x="314.8" y="186">270n</text>
<text x="315.3" y="188.1">C23</text>
<text x="324.4" y="187.8">C28</text>
<text x="352.5" y="191.1">.1u</text>
<text x="58.9" y="196.4">GND</text>
<text x="79.2" y="196.4">GND</text>
<text x="236.1" y="193.9">C17</text>
<text x="245.3" y="193.6">RV3</text>
<text x="301.9" y="193.9">GNDPWR</text>
<text x="315.9" y="193.9">GNDPWR</text>
<text x="346.4" y="196.4">GNDPWR</text>
<text x="352.1" y="193.1">C27</text>
<text x="230.4" y="206.6">GND</text>
<text x="53.1" y="226.9">Audio_Jack</text>
<text x="57.2" y="224.4">J2</text>
<text x="66.5" y="244.7">GND</text>
</g>
<g font-size="1.8" fill="#0f0f0f">
<text x="152.4" y="39">4.5V_ref</text>
<text x="63.5" y="53">4.5V_ref</text>
<text x="354.3" y="55.5">FUZZ_OUT</text>
<text x="99.1" y="68.2">OD_OUT</text>
<text x="199.1" y="68.2">4.5V_ref</text>
<text x="266.7" y="80.9">DISTORT_OUT</text>
<text x="110.5" y="160.9">Direct_OUT</text>
</g>
<g font-size="1.8" fill="#a90000">
<text x="156.8" y="54.4">3</text>
<text x="156.8" y="59.4">2</text>
<text x="169.5" y="56.9">1</text>
<text x="66.6" y="65.8">3</text>
<text x="66.6" y="70.9">2</text>
<text x="79.3" y="68.3">1</text>
<text x="333.8" y="69.3" transform="rotate(-90 333.8 69.3)">3</text>
<text x="316" y="75.6" transform="rotate(-90 316 75.6)">3</text>
<text x="328.5" y="72.1">2</text>
<text x="333.8" y="76.9" transform="rotate(-90 333.8 76.9)">1</text>
<text x="210.1" y="78.5">5</text>
<text x="210.1" y="83.6">6</text>
<text x="222.8" y="81">7</text>
<text x="310.8" y="78.5">2</text>
<text x="316" y="83.3" transform="rotate(-90 316 83.3)">1</text>
<text x="71" y="107.7">3</text>
<text x="77.4" y="107.7">1</text>
<text x="74.7" y="111.8" transform="rotate(-90 74.7 111.8)">2</text>
<text x="81.8" y="158.5">5</text>
<text x="94.5" y="161">7</text>
<text x="142.2" y="158.5">1</text>
<text x="142.2" y="161">2</text>
<text x="81.8" y="163.6">6</text>
<text x="142.2" y="163.6">3</text>
<text x="142.2" y="166.1">4</text>
<text x="163.2" y="163.6">13</text>
<text x="142.2" y="171.2">5</text>
<text x="142.2" y="173.7">6</text>
<text x="315.5" y="172.5">3</text>
<text x="319.8" y="170.3" transform="rotate(-90 319.8 170.3)">6</text>
<text x="322.3" y="170.9" transform="rotate(-90 322.3 170.9)">7</text>
<text x="142.2" y="176.3">7</text>
<text x="142.2" y="178.8">8</text>
<text x="163.2" y="176.3">14</text>
<text x="232.2" y="177.9" transform="rotate(-90 232.2 177.9)">1</text>
<text x="315.5" y="177.5">2</text>
<text x="328.2" y="175">5</text>
<text x="142.2" y="183.9">9</text>
<text x="232.2" y="184.2" transform="rotate(-90 232.2 184.2)">3</text>
<text x="234.9" y="180.1">2</text>
<text x="251.2" y="185.5" transform="rotate(-90 251.2 185.5)">1</text>
<text x="319.8" y="181.7" transform="rotate(-90 319.8 181.7)">4</text>
<text x="322.3" y="181" transform="rotate(-90 322.3 181)">1</text>
<text x="324.9" y="180.4" transform="rotate(-90 324.9 180.4)">8</text>
<text x="327.6" y="182.6">3</text>
<text x="333.9" y="182.6">1</text>
<text x="141.6" y="186.4">10</text>
<text x="141.6" y="189">11</text>
<text x="141.6" y="191.5">12</text>
<text x="163.2" y="189">15</text>
<text x="251.2" y="191.8" transform="rotate(-90 251.2 191.8)">3</text>
<text x="253.9" y="187.7">2</text>
<text x="331.2" y="186.8" transform="rotate(-90 331.2 186.8)">2</text>
<text x="64.1" y="229.6">1</text>
<text x="64.1" y="234.7">2</text>
</g>
<g font-size="1.8" fill="#0000c2">
<text x="328.8" y="66.4">4.5V</text>
<text x="72.5" y="104.8">Drive</text>
<text x="235.1" y="177.8">Tone</text>
<text x="251.9" y="184.9">Volume</text>
<text x="336.5" y="183.7">Trimpot</text>
</g>
<g font-size=".7" fill="#006464">
<text x="323.1" y="177.7" transform="rotate(-90 323.1 177.7)">GAINBYPASS</text>
<text x="325.6" y="176.4" transform="rotate(-90 325.6 176.4)">GAIN</text>
</g>
</svg>
